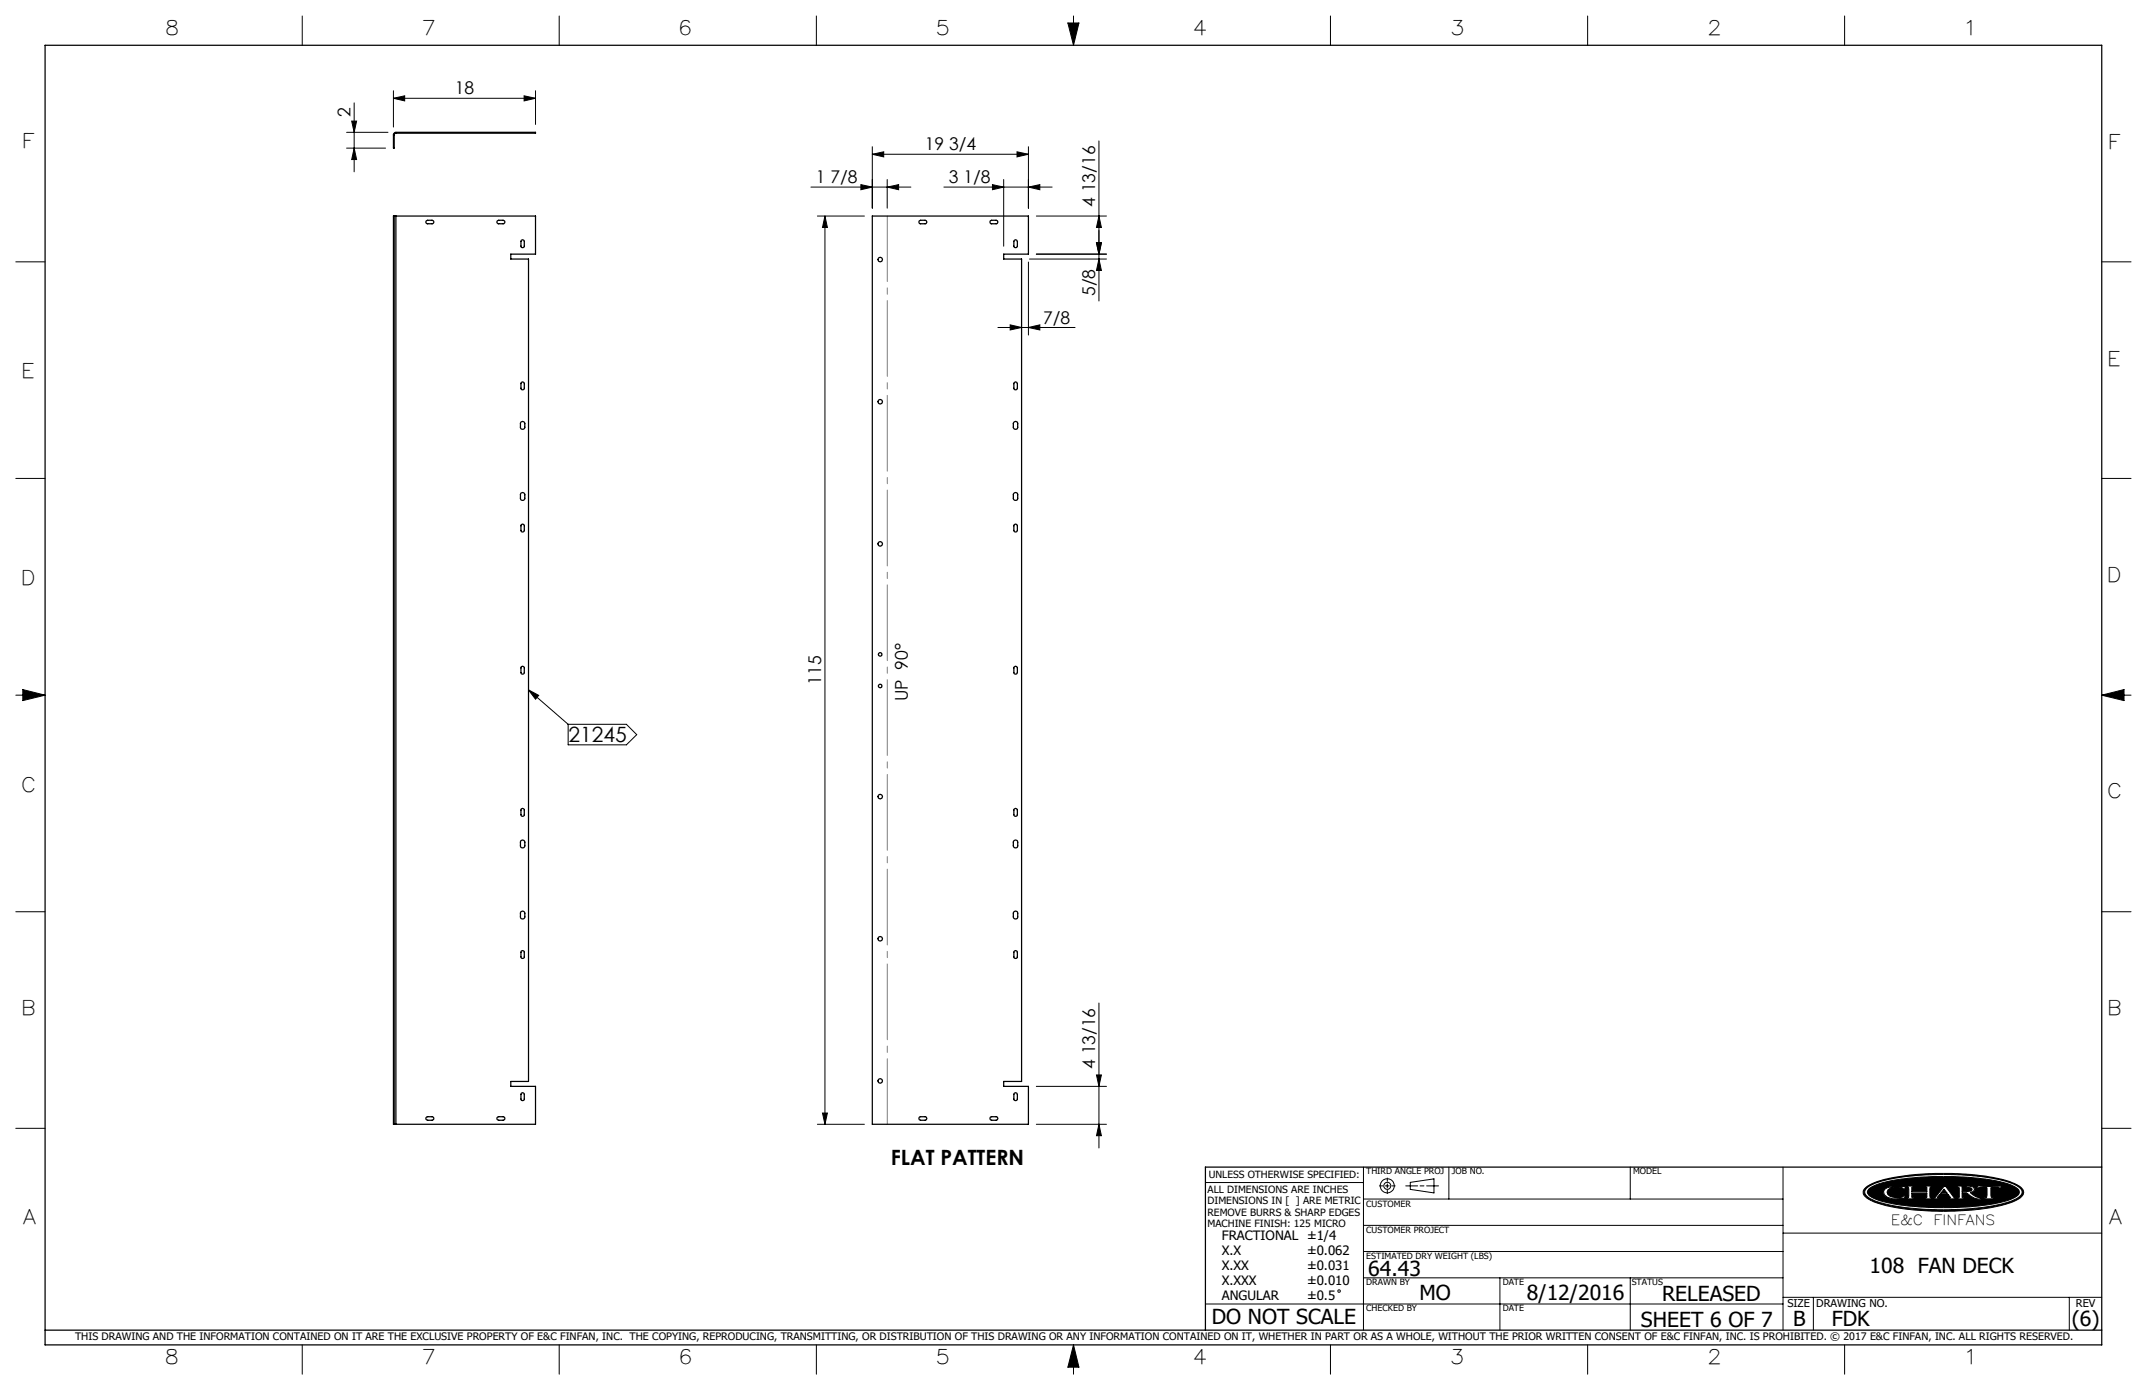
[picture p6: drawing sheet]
<svg xmlns="http://www.w3.org/2000/svg" width="432mm" height="279mm" viewBox="0 0 432 279" stroke-linecap="round" stroke-linejoin="round" font-family="sans-serif">
<g fill="none" stroke="#000" stroke-width=".2">
<path d="M60.8 3.2v5.9M79.1 19.8l2.3-.5v1zM79.1 18.2v7.3M79.1 19.8h28.6M105.4 19.3l2.3 .5-2.3 .5zM107.7 18.2v6.8M112.5 3.2v5.9M164.2 3.2v5.9M214.8 4.6h2.2l-1.1 4.5zM215.9 3.2v5.9M267.6 3.2v5.9M319.3 3.2v5.9"/>
<path d="M371 3.2v5.9M69.7 26.6h8.3M69.7 29.8h7.8M70.7 24.3h1l-.5 2.3zM71.2 29.8l.5 2.3h-1zM71.2 20.7v13.8M163.1 37.6h20.1M173.1 37.1l2.3 .5-2.3 .5zM175.4 31l2.3-.5v1zM175.4 29.5v12.3M175.4 31h31.4M178.4 37.6l2.3-.5v1z"/>
<path d="M178.4 36.1v5.7M189.8 37.6h21.8M199.6 37.1l2.3 .5-2.3 .5zM201.9 36.1v13.4M204.5 30.5l2.3 .5-2.3 .5zM206.8 37.6l2.3-.5v1zM206.8 29.5v12.3M221 28.3v32.2M3.2 52.6h5.9M164.4 43.4h9.4M165.9 43.4v182.6M165.9 43.4l.5 2.3h-1z"/>
<path d="M206.8 52.7v14.6M207 52.1h15.5M208.4 51.1h14.1M208.4 43.4h14.1M220.5 48.8h1l-.5 2.3zM221 43.4l.5 2.3h-1zM221 52.1l.5 2.3h-1zM422.7 52.6h5.9M200.7 65.8h15.5M203.2 65.3l2.3 .5-2.3 .5zM206.8 65.8l2.3-.5v1zM3.2 96.2h5.9"/>
<path d="M422.7 96.2h5.9M3.2 139.7h5.9M4.6 138.6l4.5 1.1-4.5 1.1zM106.3 138.7l2 1.1-.6 .7zM106.3 138.7l8 6.9M422.7 139.7h5.9M422.7 139.7l4.5-1.1v2.2zM114.3 145.6h11.7l2.1 2.1-2.1 2h-11.7zM3.2 183.3h5.9M422.7 183.3h5.9M208.4 218.4h14.1M220.5 216.1h1l-.5 2.3z"/>
<path d="M221 201.6v29.2M3.2 226.8h5.9M164.4 226h9.4M165.4 223.7h1l-.5 2.3zM208.4 226h14.1M221 226l.5 2.3h-1zM242.4 237.7h31.8M274.2 234.6v32.8M277.4 238.4h.7M278.6 238.4h.8M279 236.8v.7M279 238v.8"/>
<path d="M279 239.3v.6M279.9 238.4h.7M282.7 238.4h2.4M283.6 237.7l4.8-.7v2.8l-4.8-.7zM285.6 238.4h.8M286.9 238.4h2.4M291.4 234.6v6.4M327.9 234.6v6.4M358.6 234.6v32.8M375.3 238.7a16.2 16.2 0 0 1 7.4-2.3 55.4 55.4 0 0 1 21.3 1.1l1.9 .8a1.36 1.36 0 0 1 1.1 1.1 1.36 1.36 0 0 1-.7 1.4 23 23 0 0 1-9.9 2.4l-.5 .1a53.3 53.3 0 0 1-18.2-1.4 4.1 4.1 0 0 1-3-2 1.17 1.17 0 0 1 .6-1.2zM375.4 238.9a12.3 12.3 0 0 1 6-2.1 59.4 59.4 0 0 1 22.1 .7 4.5 4.5 0 0 1 3.1 1.9 1.36 1.36 0 0 1-.9 1.5 27.8 27.8 0 0 1-10.4 2.1l-1.1 .1a48.8 48.8 0 0 1-17.3-1.8l-1.5-.9a.94 .94 0 0 1 0-1.5zM375.8 239a15.4 15.4 0 0 1 7.6-2.1l3.6-.3 3.3-.1a44.5 44.5 0 0 1 14.2 1.7l.8 .4a1.03 1.03 0 0 1 .8 1 1.03 1.03 0 0 1-.8 1 25.5 25.5 0 0 1-9.5 2l-5 .1a43.6 43.6 0 0 1-13.5-1.6l-1.3-.8a.79 .79 0 0 1-.2-1.3z"/>
<path d="M379 239.1a5 5 0 0 1 3.5-.6h.7l-.2 .6-.5-.4a3.4 3.4 0 0 0-2.8 .4l-.2 .5 .2 .5a3.1 3.1 0 0 0 2.8 .5l.4-.3h.3l-.2 .5-.7 .1a3.6 3.6 0 0 1-3.3-.8l-.2-.6zM383.5 238.4h1.6v.2l-.6 .1v.8h3v-.8l-.5-.1v-.2h1.5v.2l-.3 .1-.1 .4 .1 1.5v.1l.3 .1v.2h-1.5v-.2h.4l.1-.2v-.8h-3v.8l.1 .2h.5v.2h-1.6v-.2l.3-.1 .1-.1v-1.5v-.4l-.4-.1zM391 239l.6 .9h-1.3zM391 238.4h.3l1.7 2.3 .5 .1v.2h-1.6v-.2l.4-.1-.5-.6h-1.7l-.5 .7h.6v.2h-1.5v-.2l.5-.1zM393.6 238.4h2.3l.9 .2 .3 .4-.2 .5-.7 .2 1.2 .9 1.1 .2v.2a4.2 4.2 0 0 1-2.9-1.1l-1-.1v.9l.6 .1v.2h-1.6v-.2h.3l.2-.2v-1.8l-.5-.2zM394.6 238.6h.9l.9 .2 .2 .3-.2 .3-1.8 .1zM397.9 238.3l1 .2 3.7-.1-.3 .5h-.2l-.1-.2h-1.6l.1 1.9 .6 .2v.2h-2.2v-.2l.7-.2v-1.8l-1.6-.1-.2 .2h-.3zM402.1 238.9h.1M422.7 226.8h5.9M274.2 256.9h84.4M274.2 251.6h84.4M274.2 246.3h84.4"/>
<path d="M274.2 241h84.4M301.7 256.9v10.5M327.9 256.9v10.5M358.6 247.9h64.1M60.8 270.3v5.9M112.5 270.3v5.9M164.2 270.3v5.9M215.9 270.3v5.9M215.9 270.3l1.1 4.5h-2.2zM242.4 262.1h116.2M267.6 270.3v5.9M319.3 270.3v5.9"/>
<path d="M358.6 260.8h64.1M364.7 260.8v6.6M371 270.3v5.9M416.2 260.8v6.6"/>
<circle cx="279" cy="238.4" r=".71"/>
<circle cx="279" cy="238.4" r="1.41"/>
<circle cx="269.3" cy="259.5" r=".25"/>
</g>
<g fill="none" stroke="#000" stroke-width=".25">
<path d="M9.1 9.1h413.6v261.2h-413.6zM79.2 26.8l.4-.2h28.1v.2h-28.1l-.3 .3v2.7h-.2zM79.3 43.4h.3M79.3 43.4h-.2v182.6h.2M79.3 43.4v182.6M79.6 43.4h28.1v7.7h-5v1h3.6v165.3h-3.6v1h5v7.6h-28.1M79.6 43.4v182.6M85.8 44.4l1.1-.1a.35 .35 0 0 1 .3 .3 .35 .35 0 0 1-.3 .4h-.9a.34 .34 0 0 1-.3-.2 .34 .34 0 0 1 .1-.4zM100 44.4l1.2-.1a.35 .35 0 0 1 .3 .3 .35 .35 0 0 1-.3 .4h-.9a.34 .34 0 0 1-.3-.2 .34 .34 0 0 1 0-.4zM104.8 48.3a.36 .36 0 0 1 .4-.1 .36 .36 0 0 1 .2 .3v1a.34 .34 0 0 1-.3 .3 .34 .34 0 0 1-.3-.3zM175.4 43.4h31.4v7.7h-4.9v1h3.6v165.3h-3.6v1h4.9v7.6h-31.4zM184.9 44.4l1.2-.1a.35 .35 0 0 1 .3 .3 .35 .35 0 0 1-.3 .4h-1a.36 .36 0 0 1-.2-.6z"/>
<path d="M199.2 44.4l1.1-.1a.35 .35 0 0 1 .4 .3 .35 .35 0 0 1-.4 .4h-.9a.36 .36 0 0 1-.2-.6zM204 48.3a.37 .37 0 0 1 .6 .2v1a.35 .35 0 0 1-.3 .3 .35 .35 0 0 1-.4-.3zM104.8 76.9a.36 .36 0 0 1 .4-.1 .36 .36 0 0 1 .2 .3v.9a.34 .34 0 0 1-.3 .4 .34 .34 0 0 1-.3-.4zM203.9 76.9a.37 .37 0 0 1 .4-.1 .37 .37 0 0 1 .3 .3v.9a.35 .35 0 0 1-.3 .4 .35 .35 0 0 1-.4-.4zM104.8 99.1a.47 .47 0 0 1 .8 .3v.8a.44 .44 0 0 1-.5 .4 .44 .44 0 0 1-.4-.4v-.9zM104.8 84.8a.47 .47 0 0 1 .8 .4v.7a.44 .44 0 0 1-.5 .4 .44 .44 0 0 1-.4-.4v-.8zM203.9 84.9a.44 .44 0 0 1 .5-.2 .44 .44 0 0 1 .3 .5v.7a.44 .44 0 0 1-.5 .4 .44 .44 0 0 1-.4-.4zM204 99.1a.45 .45 0 0 1 .7 .3v.8a.44 .44 0 0 1-.5 .4 .44 .44 0 0 1-.4-.4v-.9zM104.8 105.4a.36 .36 0 0 1 .4 0 .36 .36 0 0 1 .2 .3v.9a.34 .34 0 0 1-.3 .3 .34 .34 0 0 1-.3-.3zM204 105.4a.37 .37 0 0 1 .6 .3v.9a.35 .35 0 0 1-.3 .3 .35 .35 0 0 1-.4-.3zM104.8 134a.36 .36 0 0 1 .4 0 .36 .36 0 0 1 .2 .3v.9a.34 .34 0 0 1-.3 .3 .34 .34 0 0 1-.3-.3zM204 134a.37 .37 0 0 1 .6 .3v.9a.35 .35 0 0 1-.3 .3 .35 .35 0 0 1-.4-.3z"/>
<path d="M104.7 169a.47 .47 0 0 1 .5-.1 .47 .47 0 0 1 .4 .4v.7a.44 .44 0 0 1-.5 .4 .44 .44 0 0 1-.4-.4zM104.8 162.6a.36 .36 0 0 1 .4-.1 .36 .36 0 0 1 .2 .3v1a.34 .34 0 0 1-.3 .3 .34 .34 0 0 1-.3-.3zM204 168.9a.45 .45 0 0 1 .7 .4v.7a.44 .44 0 0 1-.5 .4 .44 .44 0 0 1-.4-.4v-.8zM204 162.6a.37 .37 0 0 1 .6 .2v1a.35 .35 0 0 1-.3 .3 .35 .35 0 0 1-.4-.3zM104.7 183.3a.47 .47 0 0 1 .5-.1 .47 .47 0 0 1 .4 .4v.7a.44 .44 0 0 1-.5 .4 .44 .44 0 0 1-.4-.4zM104.8 191.2a.36 .36 0 0 1 .4-.1 .36 .36 0 0 1 .2 .3v.9a.34 .34 0 0 1-.3 .4 .34 .34 0 0 1-.3-.4zM204 183.2a.45 .45 0 0 1 .7 .4v.7a.44 .44 0 0 1-.5 .4 .44 .44 0 0 1-.4-.4v-.8zM204 191.2a.37 .37 0 0 1 .6 .2v.9a.35 .35 0 0 1-.3 .4 .35 .35 0 0 1-.4-.4zM104.8 219.7a.36 .36 0 0 1 .4 0 .36 .36 0 0 1 .2 .3v.9a.34 .34 0 0 1-.3 .3 .34 .34 0 0 1-.3-.3zM204 219.7a.37 .37 0 0 1 .6 .3v.9a.35 .35 0 0 1-.3 .3 .35 .35 0 0 1-.4-.3zM79.3 226h.3M85.8 224.6l1.1-.1a.35 .35 0 0 1 .3 .3 .35 .35 0 0 1-.3 .4h-.9a.34 .34 0 0 1-.3-.2 .34 .34 0 0 1 .1-.4z"/>
<path d="M100 224.6l.2-.1h1a.35 .35 0 0 1 .3 .3 .35 .35 0 0 1-.3 .4h-.9a.35 .35 0 0 1-.3-.6zM185 224.5h1.1a.35 .35 0 0 1 .3 .3 .35 .35 0 0 1-.3 .4h-1a.37 .37 0 0 1-.3-.3 .37 .37 0 0 1 .2-.4zM199.2 224.5h1.1a.35 .35 0 0 1 .4 .3 .35 .35 0 0 1-.4 .4h-.9a.37 .37 0 0 1-.3-.3 .37 .37 0 0 1 .1-.4zM422.7 234.6h-180.3v32.8M9.1 267.4h413.6"/>
<circle cx="177" cy="52.2" r=".45"/>
<circle cx="177" cy="80.7" r=".45"/>
<circle cx="177" cy="109.3" r=".45"/>
<circle cx="177" cy="131.5" r=".35"/>
<circle cx="177" cy="137.9" r=".35"/>
<circle cx="177" cy="160.1" r=".45"/>
<circle cx="177" cy="188.7" r=".45"/>
<circle cx="177" cy="217.3" r=".45"/>
</g>
<g fill="#000">
<path d="M383.5 238.4v.2h.3l.1 .2v1.8l-.1 .1-.3 .1v.2h1.6v-.2h-.5l-.1-.2v-.8h3v.9l-.5 .1v.2h1.5v-.2l-.3-.1-.1-.2v-1.6l.1-.3h.3v-.2h-1.5v.2l.5 .1v.8h-3v-.8l.6-.1v-.2zM391 238.4l-1.8 2.3-.5 .1v.2h1.5v-.2h-.6l.5-.7h1.7l.5 .6-.4 .1v.2h1.6v-.2l-.5-.1-1.7-2.3zM393.6 238.4v.2l.5 .2v1.8l-.2 .2h-.3v.2h1.6v-.2l-.6-.1v-.9l1 .1a3.7 3.7 0 0 0 2.9 1.1v-.2a3.4 3.4 0 0 1-2.3-1.1 .68 .68 0 0 0 .8-.2 .68 .68 0 0 0 0-.8l-.7-.3zM397.9 238.3l-.4 .6h.3l.2-.2 1.6 .1v1.8l-.2 .2h-.5v.2h2.2v-.2h-.5l-.2-.3v-1.7l1.6-.1 .1 .2h.2l.3-.5-4 .1zM375.8 239a13.3 13.3 0 0 1 6.5-2l2.7-.3 3.8-.2 7.5 .2a24.3 24.3 0 0 1 9.1 2 1.01 1.01 0 0 1 .7 .9 1.01 1.01 0 0 1-.7 1 21.9 21.9 0 0 1-8.6 1.9l-3.9 .2h-4.1l-3.8-.2a21.2 21.2 0 0 1-8.8-2l-.4-.3-.2-.5zM379.1 239a1.04 1.04 0 0 0 .7 1.7 7 7 0 0 0 3.2 .1l.2-.5h-.3l-.5 .4a2.56 2.56 0 0 1-2.8-.8 1.28 1.28 0 0 1 1.4-1.3h.2a1.49 1.49 0 0 1 1.4 .2l.4 .3 .2-.6h-.6a4.7 4.7 0 0 0-3.5 .5zM375.3 238.7a17.5 17.5 0 0 1 7.8-2.4l5.1-.4h4.8a34.5 34.5 0 0 1 12.5 2.2l.4 .2a1.36 1.36 0 0 1 .9 2 9.1 9.1 0 0 1-5.1 2.2l-.4 .1a58.1 58.1 0 0 1-23.1-.6 5.6 5.6 0 0 1-3.4-1.9v-.8zM375.3 238.9a1.14 1.14 0 0 0 .6 1.9 24 24 0 0 0 9.3 2.1l4.6 .3 3.7-.1a33.7 33.7 0 0 0 11.9-2.1l.4-.2a1.19 1.19 0 0 0 .9-1.2 1.19 1.19 0 0 0-.9-1.1 21.6 21.6 0 0 0-8.8-2.1l-5.1-.3-4.7 .1a30.2 30.2 0 0 0-11.1 2.1z" fill-rule="evenodd"/>
<path d="M215.9 270.3l-1.1 4.5h2.2zM214.8 4.6h2.2l-1.1 4.5zM4.6 138.6l4.5 1.1-4.5 1.1zM422.7 139.7l4.5-1.1v2.2zM391 239l-.7 .9h1.3zM394.6 238.6v.9l1.7-.1a.38 .38 0 0 0 .3-.4 .38 .38 0 0 0-.5-.3z" fill-rule="evenodd"/>
</g>
<path d="M178.5 226v-182.6" fill="none" stroke="#808080" stroke-width=".2" stroke-dasharray="15.2 1.3 1.3 1.3" stroke-dashoffset="2.1"/>
<g fill="#000">
<path d="M106.3 138.7l2 1.1-.6 .7z"/>
<path d="M105.4 19.3l2.3 .5-2.3 .5zM79.1 19.8l2.3-.5v1z"/>
<path d="M70.7 24.3h1l-.5 2.3zM71.2 29.8l.5 2.3h-1z"/>
<path d="M178.4 37.6l2.3-.5v1zM173.1 37.1l2.3 .5-2.3 .5zM206.8 37.6l2.3-.5v1zM199.6 37.1l2.3 .5-2.3 .5zM204.5 30.5l2.3 .5-2.3 .5zM175.4 31l2.3-.5v1zM206.8 65.8l2.3-.5v1zM203.2 65.3l2.3 .5-2.3 .5z"/>
<path d="M220.5 48.8h1l-.5 2.3zM221 43.4l.5 2.3h-1zM221 226l.5 2.3h-1zM220.5 216.1h1l-.5 2.3zM165.4 223.7h1l-.5 2.3zM165.9 43.4l.5 2.3h-1z"/>
<path d="M220.5 48.8h1l-.5 2.3zM221 52.1l.5 2.3h-1z"/>
</g>
<g font-size="4.2">
<text x="114.3" y="149.2">21245</text>
<text x="179.1" y="234.2">FLAT PATTERN</text>
<text x="275.2" y="256.5">64.43</text>
<text x="376" y="255.9">108 FAN DECK</text>
<text x="285.5" y="261.4">MO</text>
<text x="307.1" y="261.3">8/12/2016</text>
<text x="334.3" y="261.6">RELEASED</text>
<text x="243.7" y="266.1">DO NOT SCALE</text>
<text x="330" y="266.7">SHEET 6 OF 7</text>
<text x="360.6" y="266.5">B</text>
<text x="368.4" y="266.6">FDK</text>
<text x="416.7" y="266.5">(6)</text>
</g>
<g font-size="4">
<text x="33.6" y="7.1">8</text>
<text x="85.2" y="7.1">7</text>
<text x="137" y="7.1">6</text>
<text x="188.6" y="7.1">5</text>
<text x="240.3" y="7.1">4</text>
<text x="292.1" y="7.1">3</text>
<text x="343.8" y="7.1">2</text>
<text x="395.7" y="7.1">1</text>
<text x="4.9" y="29.8">F</text>
<text x="424.5" y="29.9">F</text>
<text x="4.8" y="76">E</text>
<text x="424.3" y="73.5">E</text>
<text x="4.7" y="117.7">D</text>
<text x="424.2" y="116.9">D</text>
<text x="4.7" y="159.3">C</text>
<text x="424.2" y="160.4">C</text>
<text x="4.8" y="204">B</text>
<text x="424.3" y="204">B</text>
<text x="4.8" y="246.1">A</text>
<text x="424.3" y="246">A</text>
<text x="33.6" y="274.3">8</text>
<text x="85.2" y="274.3">7</text>
<text x="137" y="274.3">6</text>
<text x="188.6" y="274.3">5</text>
<text x="240.3" y="274.3">4</text>
<text x="292.1" y="274.3">3</text>
<text x="343.8" y="274.3">2</text>
<text x="395.8" y="274.3">1</text>
</g>
<g font-size="3.5">
<text x="70.5" y="23.6" transform="rotate(-90 70.5 23.6)">2</text>
<text x="91.5" y="19">18</text>
<text x="186" y="30.2">19 3/4</text>
<text x="164.1" y="36.8">1 7/8</text>
<text x="190.8" y="36.8">3 1/8</text>
<text x="220.3" y="41.6" transform="rotate(-90 220.3 41.6)">4 13/16</text>
<text x="220.3" y="59.5" transform="rotate(-90 220.3 59.5)">5/8</text>
<text x="209.8" y="65">7/8</text>
<text x="165.2" y="137.6" transform="rotate(-90 165.2 137.6)">115</text>
<text x="182.6" y="140.9" transform="rotate(-90 182.6 140.9)">UP 90°</text>
<text x="220.3" y="214.9" transform="rotate(-90 220.3 214.9)">4 13/16</text>
</g>
<g font-size="2.8">
<text x="380.3" y="246.2">E&amp;C</text>
<text x="388.9" y="246.2">FINFANS</text>
</g>
<g font-size="2.6">
<text x="245.7" y="249.3">FRACTIONAL ±1/4</text>
<text x="245.7" y="252.3">X.X</text>
<text x="245.7" y="255.3">X.XX</text>
<text x="262.9" y="252.3">±0.062</text>
<text x="262.9" y="255.3">±0.031</text>
<text x="245.7" y="258.3">X.XXX</text>
<text x="245.7" y="261.3">ANGULAR</text>
<text x="262.9" y="258.3">±0.010</text>
<text x="262.9" y="261.3">±0.5</text>
</g>
<g font-size="2.2">
<text x="359.5" y="262.8">SIZE</text>
<text x="365.3" y="262.7">DRAWING NO.</text>
<text x="417.5" y="262.8">REV</text>
</g>
<text font-size="2.1" x="15.1" y="269.4">THIS DRAWING AND THE INFORMATION CONTAINED ON IT ARE THE EXCLUSIVE PROPERTY OF E&amp;C FINFAN, INC. THE COPYING, REPRODUCING, TRANSMITTING, OR DISTRIBUTION OF THIS DRAWING OR ANY INFORMATION CONTAINED ON IT, WHETHER IN PART OR AS A WHOLE, WITHOUT THE PRIOR WRITTEN CONSENT OF E&amp;C FINFAN, INC. IS PROHIBITED. © 2017 E&amp;C FINFAN, INC. ALL RIGHTS RESERVED.</text>
<g font-size="2">
<text x="242.9" y="239.8">ALL DIMENSIONS ARE INCHES</text>
<text x="243.1" y="236.8">UNLESS OTHERWISE SPECIFIED:</text>
<text x="242.9" y="242.1">DIMENSIONS IN [ ] ARE METRIC</text>
<text x="242.9" y="244.4">REMOVE BURRS &amp; SHARP EDGES</text>
<text x="242.9" y="246.7">MACHINE FINISH: 125 MICRO</text>
</g>
<g font-size="1.7">
<text x="274.8" y="236.1">THIRD ANGLE PROJ</text>
<text x="292" y="236.1">JOB NO.</text>
<text x="328.5" y="236.1">MODEL</text>
<text x="274.8" y="242.5">CUSTOMER</text>
<text x="274.8" y="247.8">CUSTOMER PROJECT</text>
<text x="274.8" y="253.1">ESTIMATED DRY WEIGHT (LBS)</text>
<text x="274.8" y="258.3">DRAWN BY</text>
<text x="274.8" y="263.6">CHECKED BY</text>
<text x="302.2" y="263.6">DATE</text>
<text x="302.2" y="258.3">DATE</text>
<text x="328.2" y="258.3">STATUS</text>
</g>
</svg>
